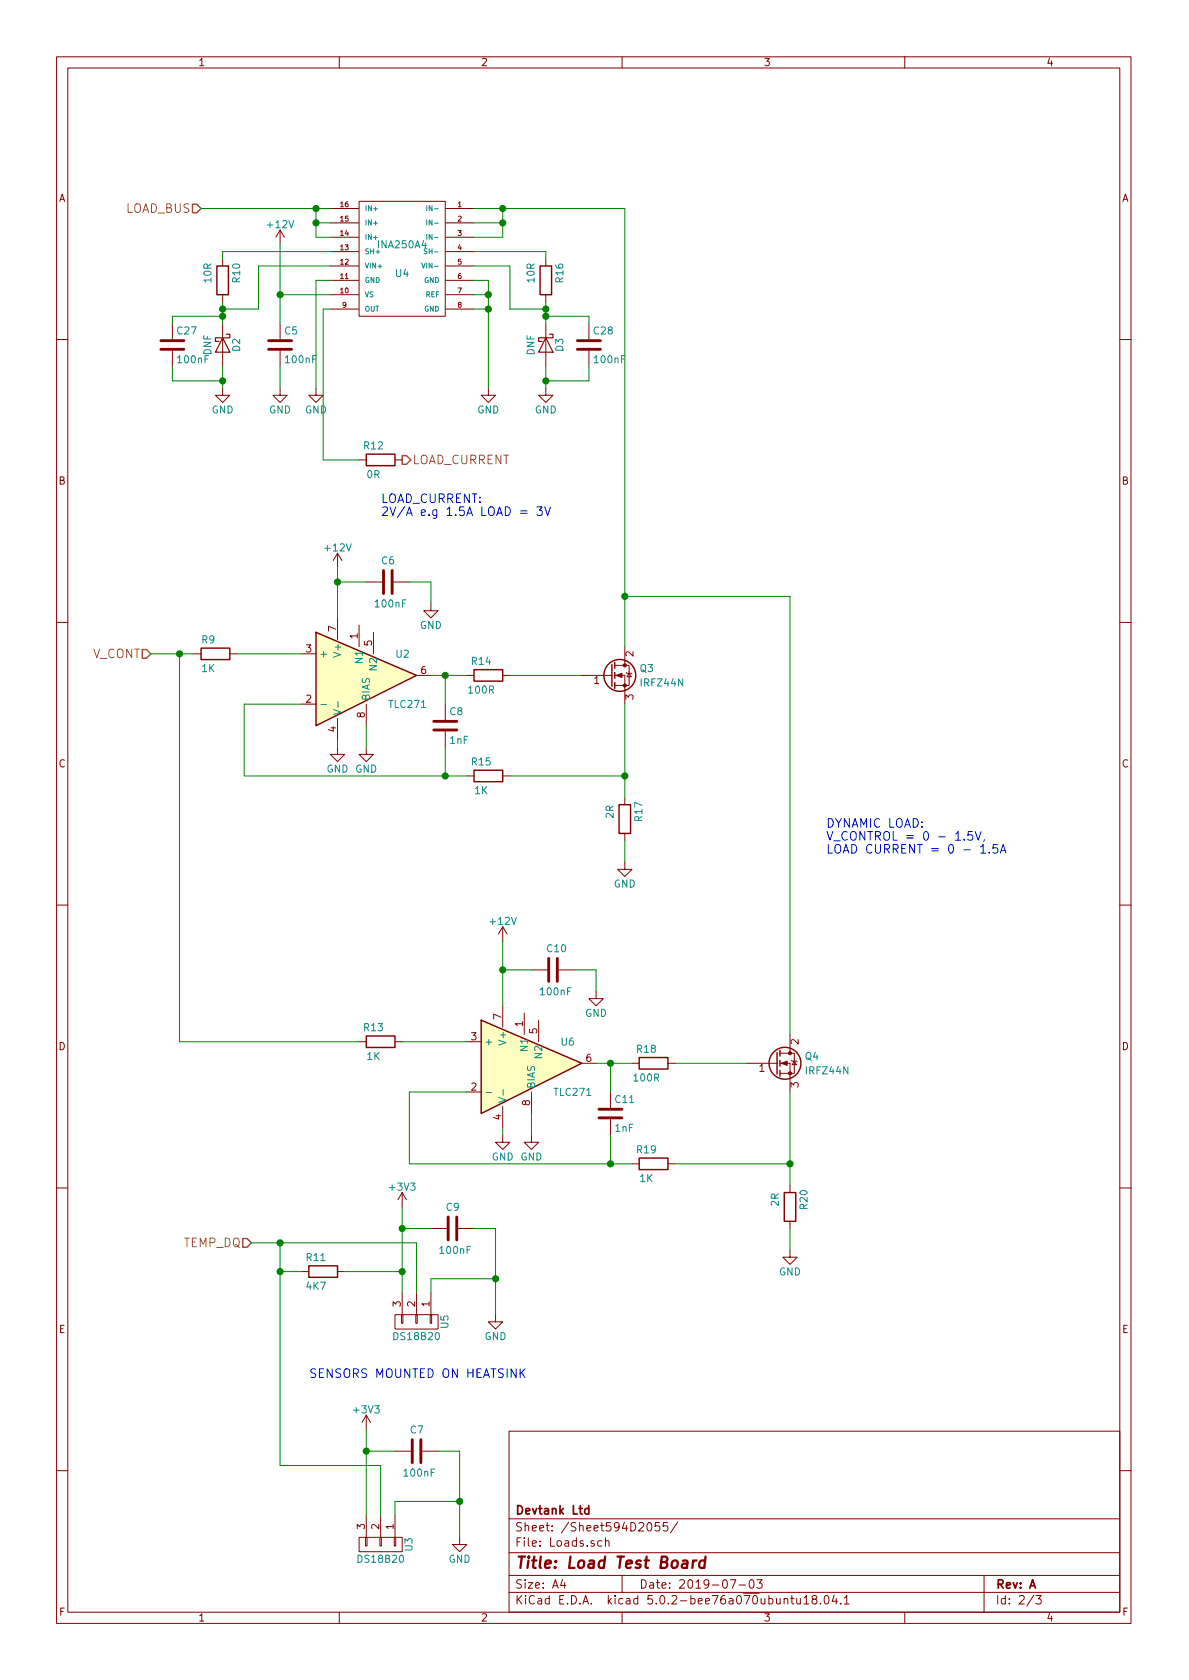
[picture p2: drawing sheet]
<svg xmlns="http://www.w3.org/2000/svg" width="210mm" height="297mm" viewBox="0 0 210 297" stroke-linecap="round" stroke-linejoin="round" font-family="sans-serif">
<g fill="none" stroke="#840000" stroke-width=".18">
<path d="M10 10h190v277h-190zM12 12h186v273.1h-186zM60 10v2M110 10v2M160 10v2M58.4 36.9h5M58.4 39.4h5M63.5 35.6h15.2v20.3h-15.2zM78.8 36.9h5M78.8 39.4h5M30.5 57.2v2.8M39.4 45.8v1.2"/>
<path d="M39.4 52.1v1.3M39.4 57.2v7.6M49.5 40.7l-.7 1.2M49.5 40.7v2.5M49.5 57.2v2.8M49.5 40.7l.8 1.2M58.4 52.1h5M58.4 49.6h5M58.4 47h5M58.4 44.5h5M58.4 41.9h5M58.4 54.6h5"/>
<path d="M78.8 52.1h5M78.8 49.6h5M78.8 47h5M78.8 44.5h5M78.8 41.9h5M78.8 54.6h5M96.5 45.8v1.2M96.5 52.1v1.3M96.5 57.2v7.6M104.1 57.2v2.8M10 60h2M30.5 62v2.8"/>
<path d="M39.4 68.6v1.3h1.2l-1.2 1.3-1.3-1.3h1.3M49.5 68.6v1.3h1.3l-1.3 1.3-1.2-1.3h1.2M49.5 62v2.8M55.9 68.6v1.3h1.2l-1.2 1.3-1.3-1.3h1.3M86.4 68.6v1.3h1.2l-1.2 1.3-1.3-1.3h1.3M96.5 68.6v1.3h1.3l-1.3 1.3-1.3-1.3h1.3M104.1 62v2.8M198 60h2M59.7 97.8v2.6M59.7 97.8l-.8 1.3M59.7 97.8l.8 1.3M63.5 81.3h1.3"/>
<path d="M69.8 81.3h1.3M10 110h2M34.3 115.6h1.3M40.6 115.6h1.3M53.3 115.6h2.6M59.7 109.3v3.8M63.5 110.5v3.8M64.8 102.9h2.8M66 111.8v3.8M69.6 102.9h2.8M73.7 119.4h2.5M76.2 106.7v1.3h1.3l-1.3 1.3-1.3-1.3h1.3"/>
<path d="M82.5 119.4h1.3M88.9 119.4h1.3M102.9 119.4h5.3M108.7 119.4h1.8v5.1M108.7 117.6h1.8M110.5 117.6h.8v3.6h-2.6M110.5 114.3v3.3M110.7 118.9l.2 .1h.7l.2 .2M111.3 119l.3 .7h-.7zM198 110h2M53.3 124.5h2.6M59.7 132.1v1.3h1.3l-1.3 1.3-1.3-1.3h1.3"/>
<path d="M59.7 127v3.8M64.8 132.1v1.3h1.2l-1.2 1.3-1.3-1.3h1.3M64.8 124.5v3.8M78.7 124.5v2.8M78.7 129.3v2.8M82.5 137.2h1.3M88.9 137.2h1.3M110.5 152.4v1.3h1.3l-1.3 1.3-1.3-1.3h1.3M110.5 141v1.3M110.5 147.4v1.2M10 160h2M88.9 163.9v2.5"/>
<path d="M88.9 177.8v3.8M88.9 163.9l-.8 1.2M88.9 163.9l.8 1.2M92.7 179.1v3.8M94 171.5h2.8M98.8 171.5h2.8M105.4 175.3v1.3h1.3l-1.3 1.2-1.3-1.2h1.3M198 160h2M63.5 184.2h1.3M69.8 184.2h1.3M82.5 193.1h2.6M82.5 184.2h2.6"/>
<path d="M88.9 195.6v3.8M94 193.1v3.8M95.2 180.4v3.8M102.9 188h2.5M107.9 193.1v2.8M107.9 197.9v2.8M111.8 188h1.2M118.1 188h1.3M132.1 188h5.3M137.9 188h1.8v5.1M137.9 186.2h1.8M139.7 186.2h.8v3.6h-2.6"/>
<path d="M139.7 182.9v3.3M140 187.5l.1 .1h.7l.2 .1M140.5 187.6l.3 .7h-.7zM10 210h2M71.1 210.9v2.5M71.1 210.9l-.7 1.2M71.1 210.9l.8 1.2M76.2 217.2h2.8M81 217.2h2.8M88.9 200.7v1.3h1.3l-1.3 1.2-1.3-1.2h1.3M94 200.7v1.3h1.2l-1.2 1.2-1.3-1.2h1.3M111.8 205.8h1.2"/>
<path d="M118.1 205.8h1.3M139.7 209.6v1.3M139.7 215.9v1.3M198 210h2M53.3 224.8h1.3M59.7 224.8h1.3M69.8 232.4h7.7v2.6h-7.7zM71 232.4h.2v1.6h-.2zM71.1 228.6v3.8M73.5 232.4h.3v1.6h-.3zM73.7 228.6v3.8M76.1 232.4h.2v1.6h-.2z"/>
<path d="M76.2 228.6v3.8M87.6 232.4v1.3h1.3l-1.3 1.3-1.2-1.3h1.2M139.7 221v1.3h1.3l-1.3 1.3-1.3-1.3h1.3M64.8 250.2v2.6M64.8 250.2l-.8 1.3M64.8 250.2l.7 1.3M69.8 256.6h2.8M74.7 256.6h2.8M90 253h108v32.1h-108zM10 260h2M63.5 271.8h7.6v2.6h-7.6zM64.6 271.8h.3v1.5h-.3z"/>
<path d="M64.8 268v3.8M67.2 271.8h.2v1.5h-.2zM67.3 268v3.8M69.7 271.8h.3v1.5h-.3zM69.8 268v3.8M81.3 271.8v1.3h1.2l-1.2 1.3-1.3-1.3h1.3M90 278.5h108M90 274.5h108M90 268.5h108M99.5 279.2l-.4 1.1h1M99.8 279.8v1M106.4 272.5l-.4-.1-.3 .3 .1 .6 .2 .1 .4-.1"/>
<path d="M107.1 272.5l.2-.1 .3 .1 .1 .9M107.1 271.9v1.5M110 278.5v3M114.6 269.3l.2-.1a.81 .81 0 0 1 .5 .6 .81 .81 0 0 1-.2 .8l-.2 .1a.8 .8 0 0 1-.6-.6 .8 .8 0 0 1 .3-.8zM116.6 269.2h-.7l-.1 .7 .3-.1h.5l.1 .3-.1 .5-.2 .1-.6-.1M118.1 269.2h-.8v.7l.2-.1h.5l.1 .3v.5l-.3 .1-.5-.1M119.8 269.1l-1.3 2M129.1 279.3h1l-.6 1.5M132.6 279.5l.4-.2a.94 .94 0 0 1 0 1.5 .82 .82 0 0 1-.4-1.3zM133.8 279.3h1l-.5 .6 .4 .1v.7l-.2 .1-.7-.1M174 278.5v6.6M198 260h2"/>
<path d="M60 285.1v1.9M90 281.5h108M110 285.1v1.9M130.7 280.2h1.1M139.8 282.6h.6M140 282.1v1.3l.4 .2M140.9 282.6v.9l.4 .1 .2-.1M141.5 282.6v1M142.2 282.5l.4-.4v1.5M142.2 283.6h.8M143.9 282.7l-.2-.1-.1-.2 .3-.3h.3l.2 .3v.2l-.7 .2a.48 .48 0 0 0 0 .7l.2 .1 .5-.1a.48 .48 0 0 0-.2-.8M145.1 283.5v.1"/>
<path d="M145.9 282.3l.3-.2a.94 .94 0 0 1 0 1.5l-.4-.3-.1-.6zM147.5 282l-.3 1.1h.9M147.9 282.6v1M148.7 283.5v.1M149.3 282.5l.4-.4v1.5M149.3 283.6h.9M160 285.1v1.9M182.8 282l-1.2 2M183.2 282.1h.9l-.5 .6 .4 .1v.7l-.2 .1-.6-.1"/>
</g>
<path d="M122.6 275.9l-.2 1.3M123.2 275.9a.55 .55 0 0 0-.7 .4M124.7 276a.68 .68 0 0 0-1 .3l-.1 .5 .2 .3 .2 .1 .5-.1M124.8 275.2l-.3 2" fill="none" stroke="#840000" stroke-width=".41"/>
<path d="M104.1 266.8l-.4-.1-.3 .3 .1 .6h.6M104.1 266.2v1.5" fill="none" stroke="#840000" stroke-width=".3"/>
<path d="M34 36.1h.8l.8 .8-.8 .7h-.8zM71.1 80.6h.8l.7 .7-.7 .8h-.8zM25.1 114.8h.8l.8 .8-.8 .8h-.8zM42.9 219h.8l.7 .7-.7 .8h-.8z" fill="none" stroke="#848400" stroke-width=".25"/>
<g fill="none" stroke="#840000" stroke-width=".25">
<path d="M38.4 47h2v5.1h-2zM95.5 47h2v5.1h-2zM64.8 80.3h5v2h-5zM35.6 114.6h5v2h-5zM55.9 111.8l17.8 7.6-17.8 8.9zM83.8 118.4h5.1v2h-5.1zM108.2 117.5v3.8M108.7 117.1v1M108.7 118.9v1M83.8 136.2h5.1v2h-5.1zM108.7 120.7v1M109.5 142.3h2v5.1h-2z"/>
<path d="M64.8 183.2h5v2h-5zM85.1 180.4l17.8 7.6-17.8 8.9zM113 187h5.1v2h-5.1zM137.4 186.1v3.8M137.9 185.7v1M137.9 187.5v1M137.9 189.3v1M113 204.8h5.1v2h-5.1zM138.7 210.9h2v5h-2zM54.6 223.8h5.1v2h-5.1z"/>
<circle cx="109.6" cy="119.4" r="2.82"/>
<circle cx="138.8" cy="188" r="2.82"/>
</g>
<g fill="#840000" stroke="#840000" stroke-width=".18">
<path d="M109 119.4l1-.4v.8z"/>
<path d="M138.2 188l1-.4v.8z"/>
<circle cx="110.5" cy="121.2" r=".28"/>
<circle cx="110.5" cy="117.6" r=".28"/>
<circle cx="139.7" cy="189.8" r=".28"/>
<circle cx="139.7" cy="186.2" r=".28"/>
</g>
<path d="M75.5 36.4v.8M75.5 38.9v.9M74.6 46.5l.3 .9 .3-.9M75.5 41.4v.9M75.5 44l-.4 .1a.35 .35 0 0 0 .4 .4l-.1 .3h-.4M56.7 124.6h1M59 125.5l1.2 .4-1.2 .4M59.8 124.1v1M86 193.2h.9M88.2 194l1.3 .5-1.3 .4M89 192.7v.9" fill="none" stroke="#008484" stroke-width=".18"/>
<path d="M39.4 59.7l1.2 2.6h-2.5zM40 59.1h.6v.6h-2.5v.7h.6M96.5 59.7l1.3 2.6h-2.6zM97.2 59.1h.6v.6h-2.6v.7h.7" fill="none" stroke="#840000" stroke-width=".2"/>
<g fill="none" stroke="#840000" stroke-width=".51">
<path d="M28.4 61.8h4.1M28.4 60.2h4.1M47.5 61.8h4.1M47.5 60.2h4.1M102.1 61.8h4.1M102.1 60.2h4.1M67.8 100.9v4M69.3 100.9v4M76.7 129.1h4.1M76.7 127.5h4.1M97 169.5v4M98.6 169.5v4"/>
<path d="M105.9 197.6h4.1M105.9 196.1h4.1M79.2 215.2v4M80.8 215.2v4M72.9 254.5v4.1M74.4 254.5v4.1"/>
</g>
<g fill="#ffffc2" stroke="#ffffc2" stroke-width=".18">
<path d="M55.9 111.8l17.8 7.6-17.8 8.9z"/>
<path d="M85.1 180.4l17.8 7.6-17.8 8.9z"/>
</g>
<g fill="none" stroke="#0000c2" stroke-width=".18">
<path d="M92 90.3h1.2M92 90.8h1.2M94.9 89.6h1l-.5 .6 .4 .1v.7l-.2 .1h-.4l-.3-.1M96.3 89.6l.6 1.5 .5-1.5M170.5 148.4v.2M172 147h-.8l-.1 .7 .3-.1 .5 .1 .1 .2v.5l-.3 .2h-.3l-.3-.2M172.5 147l.5 1.6 .5-1.6M173.4 149.7l.4-.4v1.5M173.4 150.8h.9M174.1 148.5l-.2 .3M174.9 150.7v.1M176.4 149.3h-.8v.7l.2-.1h.5l.2 .3-.1 .5-.3 .1h-.3l-.2-.1"/>
<path d="M176.9 150.8l.5-1.5 .5 1.5M177 150.4h.7M92.2 242.7l.6 .8M92.8 242l-.8 .9"/>
</g>
<g fill="none" stroke="#008400" stroke-width=".18">
<path d="M35.6 36.9h22.8M55.9 36.9v5h2.5M55.9 39.4h2.5M83.8 36.9h26.7v77.4M83.8 39.4h5.1M88.9 36.9v5h-5.1M39.4 53.4v3.8M39.4 55.9h-8.9v1.3M49.5 52.1h8.9M49.5 43.2v14M58.4 44.5h-19v1.3M58.4 47h-12.7v7.6h-6.3"/>
<path d="M58.4 54.6h-1.3v26.7h6.4M58.4 49.6h-2.5v19M83.8 44.5h12.7v1.3M83.8 47h6.4v7.6h6.3M83.8 54.6h2.6M83.8 49.6h2.6v19M83.8 52.1h2.6M96.5 53.4v3.8M96.5 55.9h7.6v1.3M30.5 64.8v2.5h8.9M39.4 64.8v3.8M49.5 64.8v3.8"/>
<path d="M96.5 64.8v3.8M104.1 64.8v2.5h-7.6M26.7 115.6h7.6M31.7 115.6v68.6h31.8M41.9 115.6h11.4M59.7 100.4v8.9M59.7 102.9h5.1M72.4 102.9h3.8v3.8M76.2 119.4h6.3M78.7 119.4v5.1M90.2 119.4h12.7M110.5 105.4h29.2v77.5"/>
<path d="M53.3 124.5h-10.1v12.7h39.3M59.7 130.8v1.3M64.8 128.3v3.8M78.7 132.1v5.1M90.2 137.2h20.3M110.5 124.5v16.5M110.5 148.6v3.8M88.9 166.4v11.4M88.9 171.5h5.1M101.6 171.5h3.8v3.8M71.1 184.2h11.4M82.5 193.1h-10.1v12.7h39.4"/>
<path d="M88.9 199.4v1.3M94 196.9v3.8M105.4 188h6.4M107.9 188v5.1M119.4 188h12.7M139.7 193.1v16.5M44.4 219.7h29.3v8.9M49.5 219.7v39.4h17.8v8.9M71.1 213.4v15.2M71.1 217.2h5.1M83.8 217.2h3.8v15.2M107.9 200.7v5.1"/>
<path d="M119.4 205.8h20.3M139.7 217.2v3.8M49.5 224.8h3.8M61 224.8h10.1M87.6 226.1h-11.4v2.5M64.8 252.8v15.2M64.8 256.6h5M77.5 256.6h3.8v15.2M81.3 265.5h-11.5v2.5"/>
</g>
<g fill="#008400" stroke="#008400" stroke-width=".25">
<circle cx="39.4" cy="54.6" r=".51"/>
<circle cx="96.5" cy="54.6" r=".51"/>
<circle cx="86.4" cy="54.6" r=".51"/>
<circle cx="86.4" cy="52.1" r=".51"/>
<circle cx="49.5" cy="52.1" r=".51"/>
<circle cx="55.9" cy="36.9" r=".51"/>
<circle cx="55.9" cy="39.4" r=".51"/>
<circle cx="88.9" cy="36.9" r=".51"/>
<circle cx="88.9" cy="39.4" r=".51"/>
<circle cx="78.7" cy="119.4" r=".51"/>
<circle cx="110.5" cy="137.2" r=".51"/>
<circle cx="78.7" cy="137.2" r=".51"/>
<circle cx="108" cy="188" r=".51"/>
<circle cx="139.7" cy="205.8" r=".51"/>
<circle cx="108" cy="205.8" r=".51"/>
<circle cx="31.8" cy="115.6" r=".51"/>
<circle cx="110.5" cy="105.4" r=".51"/>
<circle cx="59.7" cy="102.9" r=".51"/>
<circle cx="88.9" cy="171.5" r=".51"/>
<circle cx="49.5" cy="219.7" r=".51"/>
<circle cx="71.1" cy="224.8" r=".51"/>
<circle cx="71.1" cy="217.2" r=".51"/>
<circle cx="87.6" cy="226.1" r=".51"/>
<circle cx="64.8" cy="256.6" r=".51"/>
<circle cx="81.3" cy="265.5" r=".51"/>
<circle cx="49.5" cy="224.8" r=".51"/>
<circle cx="39.4" cy="55.9" r=".51"/>
<circle cx="39.4" cy="67.3" r=".51"/>
<circle cx="96.5" cy="55.9" r=".51"/>
<circle cx="96.5" cy="67.3" r=".51"/>
</g>
<text font-size="2.8" fill="#840000" x="91" y="277.3">Title: Load Test Board</text>
<g font-size="2.1" fill="#848400">
<text x="22.1" y="37.6">LOAD_BUS</text>
<text x="72.9" y="82.1">LOAD_CURRENT</text>
<text x="16.3" y="116.4">V_CONT</text>
<text x="32.4" y="220.5">TEMP_DQ</text>
</g>
<g font-size="2.1" fill="#0000c2">
<text x="67.3" y="88.9">LOAD_CURRENT:</text>
<text x="67.3" y="91.2">2V/A e.g 1.5A LOAD = 3V</text>
<text x="146" y="146.3">DYNAMIC LOAD:</text>
<text x="146" y="148.6">V_CONTROL = 0 - 1.5V,</text>
<text x="146" y="150.9">LOAD CURRENT = 0 - 1.5A</text>
<text x="54.6" y="243.6">SENSORS MOUNTED ON HEATSINK</text>
</g>
<g font-size="2.1" fill="#840000">
<text x="91" y="267.8">Devtank Ltd</text>
<text x="91" y="273.5">File: Loads.sch</text>
<text x="91" y="270.8">Sheet: /Sheet594D2055/</text>
<text x="91" y="280.9">Size: A4</text>
<text x="113" y="280.9">Date: 2019-07-03</text>
<text x="176" y="280.9">Rev: A</text>
<text x="91" y="283.7">KiCad E.D.A. kicad 5.0.2-bee76a070ubuntu18.04.1</text>
<text x="176" y="283.7">Id: 2/3</text>
</g>
<g font-size="1.8" fill="#840000">
<text x="35" y="11.7">1</text>
<text x="85" y="11.7">2</text>
<text x="135" y="11.7">3</text>
<text x="185" y="11.7">4</text>
<text x="10.4" y="35.7">A</text>
<text x="198.4" y="35.7">A</text>
<text x="10.4" y="85.7">B</text>
<text x="198.4" y="85.7">B</text>
<text x="59.4" y="111.6" transform="rotate(-90 59.4 111.6)">7</text>
<text x="63.2" y="112.9" transform="rotate(-90 63.2 112.9)">1</text>
<text x="54.1" y="115.4">3</text>
<text x="65.8" y="114.2" transform="rotate(-90 65.8 114.2)">5</text>
<text x="74.4" y="119.2">6</text>
<text x="112" y="116.1" transform="rotate(-90 112 116.1)">2</text>
<text x="54.1" y="124.2">2</text>
<text x="105.1" y="120.9">1</text>
<text x="112" y="123.7" transform="rotate(-90 112 123.7)">3</text>
<text x="59.4" y="129.4" transform="rotate(-90 59.4 129.4)">4</text>
<text x="64.5" y="126.9" transform="rotate(-90 64.5 126.9)">8</text>
<text x="10.4" y="135.7">C</text>
<text x="198.4" y="135.7">C</text>
<text x="10.4" y="185.7">D</text>
<text x="83.3" y="183.9">3</text>
<text x="88.6" y="180.2" transform="rotate(-90 88.6 180.2)">7</text>
<text x="92.5" y="181.5" transform="rotate(-90 92.5 181.5)">1</text>
<text x="95" y="182.8" transform="rotate(-90 95 182.8)">5</text>
<text x="141.2" y="184.7" transform="rotate(-90 141.2 184.7)">2</text>
<text x="198.4" y="185.7">D</text>
<text x="103.7" y="187.7">6</text>
<text x="134.3" y="189.5">1</text>
<text x="83.3" y="192.8">2</text>
<text x="93.7" y="195.5" transform="rotate(-90 93.7 195.5)">8</text>
<text x="141.2" y="192.3" transform="rotate(-90 141.2 192.3)">3</text>
<text x="88.6" y="198" transform="rotate(-90 88.6 198)">4</text>
<text x="70.9" y="231" transform="rotate(-90 70.9 231)">3</text>
<text x="73.4" y="231" transform="rotate(-90 73.4 231)">2</text>
<text x="75.9" y="231" transform="rotate(-90 75.9 231)">1</text>
<text x="10.4" y="235.7">E</text>
<text x="198.4" y="235.7">E</text>
<text x="64.5" y="270.4" transform="rotate(-90 64.5 270.4)">3</text>
<text x="67.1" y="270.4" transform="rotate(-90 67.1 270.4)">2</text>
<text x="69.6" y="270.4" transform="rotate(-90 69.6 270.4)">1</text>
<text x="10.5" y="285.7">F</text>
<text x="35" y="286.7">1</text>
<text x="85" y="286.7">2</text>
<text x="135" y="286.7">3</text>
<text x="185" y="286.7">4</text>
<text x="198.5" y="285.7">F</text>
</g>
<g font-size="1.8" fill="#008484">
<text x="47.4" y="40.3">+12V</text>
<text x="67" y="43.9">INA250A4</text>
<text x="37.4" y="49.9" transform="rotate(-90 37.4 49.9)">10R</text>
<text x="42.5" y="49.9" transform="rotate(-90 42.5 49.9)">R10</text>
<text x="70" y="49">U4</text>
<text x="94.5" y="49.9" transform="rotate(-90 94.5 49.9)">10R</text>
<text x="99.6" y="49.9" transform="rotate(-90 99.6 49.9)">R16</text>
<text x="31.4" y="59.1">C27</text>
<text x="50.4" y="59.1">C5</text>
<text x="105.1" y="59.1">C28</text>
<text x="31.6" y="64.2">100nF</text>
<text x="37.4" y="62.8" transform="rotate(-90 37.4 62.8)">DNF</text>
<text x="42.5" y="62.1" transform="rotate(-90 42.5 62.1)">D2</text>
<text x="50.6" y="64.2">100nF</text>
<text x="94.5" y="62.8" transform="rotate(-90 94.5 62.8)">DNF</text>
<text x="99.6" y="62.1" transform="rotate(-90 99.6 62.1)">D3</text>
<text x="105.2" y="64.2">100nF</text>
<text x="37.4" y="73.1">GND</text>
<text x="47.6" y="73.1">GND</text>
<text x="53.9" y="73.1">GND</text>
<text x="84.4" y="73.1">GND</text>
<text x="94.6" y="73.1">GND</text>
<text x="64.4" y="79.5">R12</text>
<text x="64.9" y="84.5">0R</text>
<text x="57.6" y="97.5">+12V</text>
<text x="67.5" y="99.8">C6</text>
<text x="66.5" y="107.4">100nF</text>
<text x="35.7" y="113.8">R9</text>
<text x="74.2" y="111.2">GND</text>
<text x="35.7" y="118.8">1K</text>
<text x="56.4" y="116.2">+</text>
<text x="60.3" y="115.8" transform="rotate(-90 60.3 115.8)">V+</text>
<text x="64.1" y="117.1" transform="rotate(-90 64.1 117.1)">N1</text>
<text x="66.7" y="118.4" transform="rotate(-90 66.7 118.4)">N2</text>
<text x="70.1" y="116.3">U2</text>
<text x="83.5" y="117.6">R14</text>
<text x="113.2" y="118.8">Q3</text>
<text x="65.4" y="124" transform="rotate(-90 65.4 124)">BIAS</text>
<text x="68.9" y="125.2">TLC271</text>
<text x="83" y="122.6">100R</text>
<text x="113.5" y="121.4">IRFZ44N</text>
<text x="79.6" y="126.5">C8</text>
<text x="79.6" y="131.5">1nF</text>
<text x="57.7" y="136.6">GND GND</text>
<text x="83.5" y="135.3">R15</text>
<text x="84" y="140.4">1K</text>
<text x="108.5" y="144.7" transform="rotate(-90 108.5 144.7)">2R</text>
<text x="113.6" y="145.2" transform="rotate(-90 113.6 145.2)">R17</text>
<text x="108.5" y="156.9">GND</text>
<text x="86.8" y="163.5">+12V</text>
<text x="96.8" y="168.4">C10</text>
<text x="95.7" y="176">100nF</text>
<text x="103.5" y="179.8">GND</text>
<text x="64.4" y="182.3">R13</text>
<text x="85.6" y="184.8">+</text>
<text x="89.5" y="184.4" transform="rotate(-90 89.5 184.4)">V+</text>
<text x="93.3" y="185.7" transform="rotate(-90 93.3 185.7)">N1</text>
<text x="99.3" y="184.9">U6</text>
<text x="64.9" y="187.4">1K</text>
<text x="95.9" y="187" transform="rotate(-90 95.9 187)">N2</text>
<text x="112.2" y="191.2">100R</text>
<text x="112.7" y="186.1">R18</text>
<text x="142.4" y="187.4">Q4</text>
<text x="142.7" y="190">IRFZ44N</text>
<text x="94.6" y="192.6" transform="rotate(-90 94.6 192.6)">BIAS</text>
<text x="98.1" y="193.8">TLC271</text>
<text x="108.9" y="195">C11</text>
<text x="108.8" y="200.1">1nF</text>
<text x="112.7" y="203.9">R19</text>
<text x="86.9" y="205.2">GND GND</text>
<text x="113.2" y="209">1K</text>
<text x="69" y="210.5">+3V3</text>
<text x="78.9" y="214.1">C9</text>
<text x="137.7" y="213.2" transform="rotate(-90 137.7 213.2)">2R</text>
<text x="142.8" y="213.8" transform="rotate(-90 142.8 213.8)">R20</text>
<text x="77.9" y="221.7">100nF</text>
<text x="54.3" y="223">R11</text>
<text x="137.7" y="225.5">GND</text>
<text x="54.3" y="228.1">4K7</text>
<text x="69.8" y="236.9">DS18B20</text>
<text x="79.3" y="234.8" transform="rotate(-90 79.3 234.8)">U5</text>
<text x="85.7" y="236.9">GND</text>
<text x="62.7" y="249.9">+3V3</text>
<text x="72.6" y="253.5">C7</text>
<text x="71.6" y="261.1">100nF</text>
<text x="72.9" y="274.2" transform="rotate(-90 72.9 274.2)">U3</text>
<text x="63.5" y="276.3">DS18B20</text>
<text x="79.3" y="276.3">GND</text>
</g>
<g font-size="1.2" fill="#840000">
<text x="60.2" y="41.7">14</text>
<text x="60.2" y="39.2">15</text>
<text x="60.2" y="36.6">16</text>
<text x="81" y="36.6">1</text>
<text x="81" y="39.2">2</text>
<text x="81" y="41.7">3</text>
<text x="60.2" y="46.8">12</text>
<text x="60.2" y="44.2">13</text>
<text x="81" y="44.2">4</text>
<text x="81" y="46.8">5</text>
<text x="60.2" y="51.9">10</text>
<text x="60.2" y="49.3">11</text>
<text x="81" y="49.3">6</text>
<text x="81" y="51.9">7</text>
<text x="60.6" y="54.4">9</text>
<text x="81" y="54.4">8</text>
</g>
<g font-size="1.2" fill="#008484">
<text x="64.4" y="39.8">IN+</text>
<text x="64.4" y="37.3">IN+</text>
<text x="76.1" y="37.3">IN-</text>
<text x="76.1" y="39.8">IN-</text>
<text x="64.4" y="47.5">VIN+</text>
<text x="64.4" y="44.9">SH+</text>
<text x="64.4" y="42.4">IN+</text>
<text x="75.3" y="47.5">VIN-</text>
<text x="75.7" y="44.9">SH-</text>
<text x="76.1" y="42.4">IN-</text>
<text x="64.4" y="52.5">VS</text>
<text x="64.4" y="50">GND</text>
<text x="75.1" y="50">GND</text>
<text x="75.3" y="52.5">REF</text>
<text x="64.4" y="55.1">OUT</text>
<text x="75.1" y="55.1">GND</text>
</g>
</svg>
